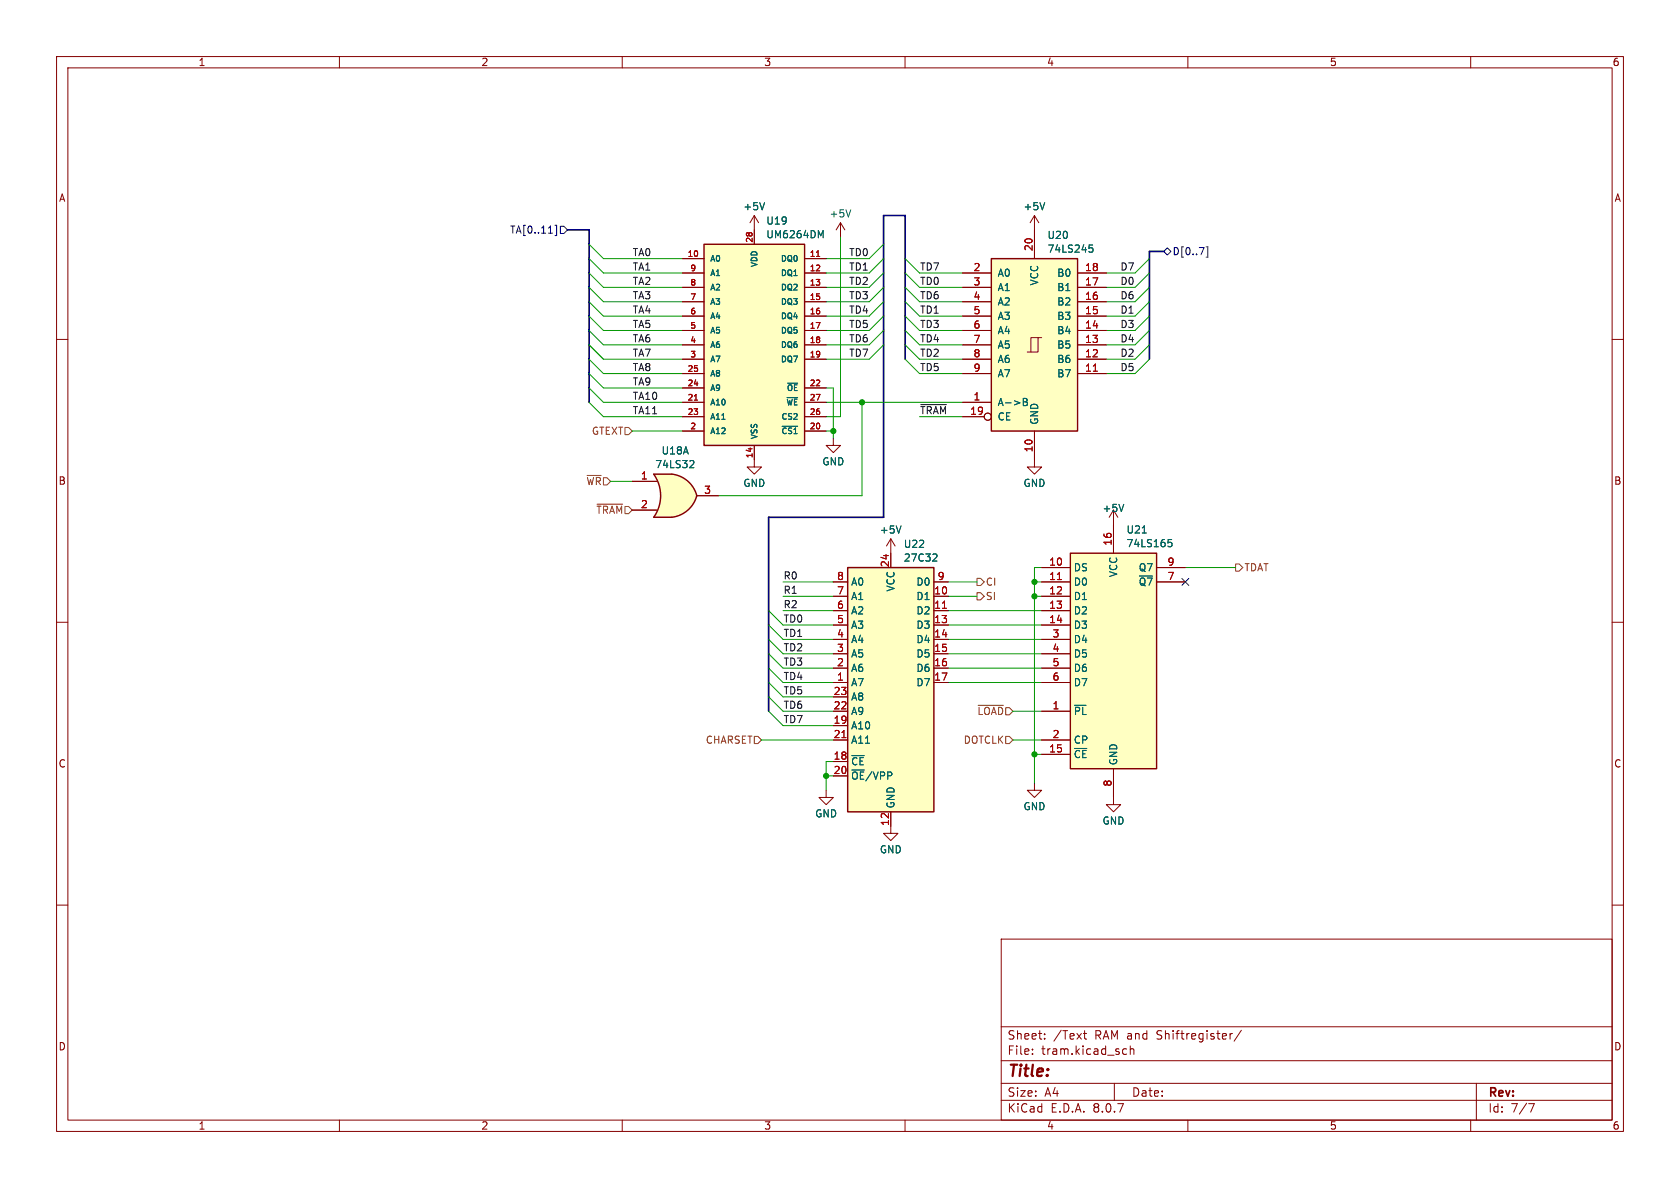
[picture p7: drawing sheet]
<svg xmlns="http://www.w3.org/2000/svg" width="297mm" height="210mm" viewBox="0 0 297 210" stroke-linecap="round" stroke-linejoin="round" font-family="sans-serif">
<g fill="none" stroke="#840000" stroke-width=".18">
<path d="M10 10h277v190h-277zM12 12h273v186h-273zM60 10v2M110 10v2M160 10v2M210 10v2M260 10v2M10 60h2M285 60h2M10 110h2M285 110h2M10 160h2"/>
<path d="M177 166h108v32h-108zM285 160h2M60 198v2M110 198v2M160 198v2M177 194.5h108M177 191.5h108M177 187.5h108M177 181.5h108M182.5 186.3v.1M182.5 185.5v.1M184.7 183.6v.1"/>
<path d="M184.7 182.8v.1M191.5 182.7h.6M191.7 182.2v1.3l.4 .2M197 191.5v3M198.6 186.3h.6M198.6 185.5h.6M199.8 185.5l.2-.1 .4 .1 .1 .9M199.8 184.9v1.5M210 198v2M217.5 182.7v1M217.9 182.7l-.3 .1-.1 .2M219.5 182.1l-1.3 2"/>
<path d="M260 198v2M261 191.5v6.5M270.2 195.1h1l-.6 1.5"/>
</g>
<path d="M118.2 86.3l5 1.3a5.2 5.2 0 0 1-4.4 3.8z" fill="#ffffc2" stroke="#ffffc2" stroke-width=".18"/>
<path d="M115.6 91.4h3.1M115.6 83.8h3.1" fill="none" stroke="#ffffc2" stroke-width=".18"/>
<path d="M115.6 83.8h3.1v7.6h-3.1a6.7 6.7 0 0 0 0-7.6z" fill="#ffffc2"/>
<path d="M118.8 83.8a5.1 5.1 0 0 1 4.4 3.8l-5 1.3z" fill="#ffffc2" stroke="#ffffc2" stroke-width=".18"/>
<path d="M118.8 83.8a5.1 5.1 0 0 1 4.4 3.8 5.2 5.2 0 0 1-4.5 3.8h-3.1a6.6 6.6 0 0 0 0-7.6h3.1" fill="none" stroke="#840000" stroke-width=".25"/>
<path d="M111.8 85.1h4.3M111.8 90.2h4.3M123.2 87.6h3.8M157.5 95.3l-.8 1.2M157.5 95.3v2.5M157.5 95.3l.7 1.2" fill="none" stroke="#840000" stroke-width=".18"/>
<path d="M122.1 81.4l.5 .1 .1 .3-.8 .9h.8M159.3 93l-.4 1.2" fill="none" stroke="#006464" stroke-width=".18"/>
<path d="M149.9 100.3h15.2v43.2h-15.2z" fill="#ffffc2"/>
<path d="M149.9 100.3h15.2v43.2h-15.2z" fill="none" stroke="#840000" stroke-width=".25"/>
<g fill="none" stroke="#840000" stroke-width=".18">
<path d="M157.5 97.8v2.5M147.3 105.4h2.6M147.3 108h2.6M147.3 110.5h2.6M147.3 113h2.6M147.3 115.6h2.6M147.3 118.1h2.6M147.3 102.9h2.6M165.1 105.4h2.5M165.1 108h2.5M165.1 110.5h2.5M165.1 113h2.5"/>
<path d="M165.1 115.6h2.5M165.1 118.1h2.5M165.1 102.9h2.5M147.3 120.7h2.6M147.3 134.6h2.6M147.3 128.3h2.6M147.3 137.2h2.6M147.3 130.8h2.6M147.3 125.7h2.6M147.3 123.2h2.6M165.1 120.7h2.5M182.9 138.4v1.3h1.2l-1.2 1.3-1.3-1.3h1.3"/>
<path d="M157.5 143.5v2.6M196.8 141v1.2h1.3l-1.3 1.3-1.2-1.3h1.2"/>
</g>
<path d="M166.6 107.5h.7M148.8 130.4h.8" fill="none" stroke="#a90000" stroke-width=".18"/>
<path d="M165.4 97.9l.3 .3-.1 .3-.7 .7h.8" fill="none" stroke="#006464" stroke-width=".18"/>
<path d="M189.2 97.8h15.3v38.1h-15.3z" fill="#ffffc2"/>
<path d="M189.2 97.8h15.3v38.1h-15.3z" fill="none" stroke="#840000" stroke-width=".25"/>
<g fill="none" stroke="#840000" stroke-width=".18">
<path d="M148.6 39.4l-.8 1.2M148.6 39.4v2.5M148.6 39.4l.8 1.2M182.9 81.3v1.3h1.2l-1.2 1.2-1.3-1.2h1.3M196.8 90.2v7.6M196.8 90.2l-.7 1.2M196.8 90.2l.8 1.2M184.1 100.3h5.1M184.1 102.9h5.1M184.1 105.4h5.1M184.1 108h5.1M184.1 110.5h5.1"/>
<path d="M184.1 113h5.1M184.1 115.6h5.1M184.1 118.1h5.1M204.5 100.3h5M204.5 102.9h5M146 139.7v1.3h1.3l-1.3 1.2-1.2-1.2h1.2M184.1 125.7h5.1M184.1 133.4h5.1M184.1 130.8h5.1M184.1 120.7h5.1M196.8 135.9v5.1M157.5 146.1v1.2h1.2l-1.2 1.3-1.3-1.3h1.3"/>
</g>
<path d="M150.4 37.1l-.4 1.3M198.7 89.2l-.5 1.2M201.9 94.2h.8M206.5 95.4h.6M206.7 95.9h.3l.2 .2-.1 .5h-.4M190 124.7h2" fill="none" stroke="#006464" stroke-width=".18"/>
<path d="M186.9 102.5h.8" fill="none" stroke="#a90000" stroke-width=".18"/>
<path d="M175.3 45.7h15.2v30.5h-15.2z" fill="#ffffc2"/>
<g fill="none" stroke="#840000" stroke-width=".18">
<path d="M133.3 38.1l-.7 1.3M133.3 38.1v2.5M133.3 38.1l.8 1.3M182.9 38.1v7.6M182.9 38.1l-.8 1.3M182.9 38.1l.7 1.3M170.2 58.4h5.1M170.2 55.9h5.1M170.2 53.3h5.1M170.2 50.8h5.1M170.2 48.3h5.1M183.5 59.7h-1.3v2.5"/>
<path d="M184.1 59.7h-.6v2.5h-1.9M190.5 58.4h5.1M190.5 55.9h5.1M190.5 53.3h5.1M190.5 50.8h5.1M190.5 48.3h5.1M147.3 77.5v1.2h1.3l-1.3 1.3-1.3-1.3h1.3M170.2 71.1h5.1M170.2 66h5.1M170.2 63.5h5.1M170.2 61h5.1M170.2 73.7h3.8"/>
<path d="M182.9 76.2v5.1M190.5 66h5.1M190.5 63.5h5.1M190.5 61h5.1"/>
<circle cx="174.6" cy="73.7" r=".63"/>
</g>
<path d="M175.3 45.7h15.2v30.5h-15.2z" fill="none" stroke="#840000" stroke-width=".25"/>
<path d="M135.2 35.8l-.5 1.3M184.7 35.8l-.4 1.3M192.6 43.3h.6M192.7 43.8h.3l.2 .2-.1 .5-.4 .1M180.9 70.4h.4l.3 .3-.3 .3 .3 .2v.3l-.2 .2h-.5zM180.9 71h.4" fill="none" stroke="#006464" stroke-width=".18"/>
<path d="M193.3 65.6h.7" fill="none" stroke="#a90000" stroke-width=".18"/>
<path d="M124.5 43.2h17.7v35.5h-17.7z" fill="#ffffc2"/>
<path d="M124.5 43.2h17.7v35.5h-17.7z" fill="none" stroke="#840000" stroke-width=".25"/>
<g fill="none" stroke="#840000" stroke-width=".18">
<path d="M120.6 45.7h3.9M120.6 48.3h3.9M120.6 50.8h3.9M120.6 53.3h3.9M120.6 55.9h3.9M120.6 58.4h3.9M133.3 40.6v2.6M142.2 45.7h3.8M142.2 48.3h3.8M142.2 50.8h3.8M142.2 53.3h3.8M142.2 55.9h3.8"/>
<path d="M142.2 58.4h3.8M170.2 48.3h5.1M170.2 50.8h5.1M170.2 53.3h5.1M170.2 55.9h5.1M170.2 58.4h5.1M182.9 40.6v5.1M190.5 48.3h5.1M190.5 50.8h5.1M190.5 53.3h5.1M190.5 55.9h5.1M190.5 58.4h5.1"/>
<path d="M120.6 61h3.9M120.6 63.5h3.9M120.6 76.2h3.9M120.6 71.1h3.9M120.6 68.6h3.9M120.6 73.7h3.9M120.6 66h3.9M133.3 78.7v3.9h1.3l-1.3 1.2-1.2-1.2h1.2M142.2 61h3.8M142.2 63.5h3.8M142.2 76.2h3.8M142.2 71.1h3.8"/>
<path d="M142.2 68.6h3.8M142.2 73.7h3.8M170.2 61h5.1M170.2 63.5h5.1M170.2 71.1h5.1M170.2 73.7h3.8M170.2 66h5.1M182.9 76.2v5.1M190.5 61h5.1M190.5 63.5h5.1M190.5 66h5.1M111.8 85.1h4.3"/>
<path d="M111.8 90.2h4.3M123.2 87.6h3.8M157.5 97.8v2.5M196.8 92.7v5.1M147.3 102.9h2.6M147.3 105.4h2.6M147.3 108h2.6M147.3 110.5h2.6M147.3 113h2.6M147.3 115.6h2.6M147.3 118.1h2.6M165.1 102.9h2.5"/>
<path d="M165.1 105.4h2.5M165.1 108h2.5M165.1 110.5h2.5M165.1 113h2.5M165.1 115.6h2.5M165.1 118.1h2.5M184.1 100.3h5.1M184.1 102.9h5.1M184.1 105.4h5.1M184.1 108h5.1M184.1 110.5h5.1M184.1 113h5.1"/>
<path d="M184.1 115.6h5.1M184.1 118.1h5.1M204.5 100.3h5M204.5 102.9h5M147.3 125.7h2.6M147.3 130.8h2.6M147.3 120.7h2.6M147.3 134.6h2.6M147.3 128.3h2.6M147.3 137.2h2.6M147.3 123.2h2.6M165.1 120.7h2.5"/>
<path d="M184.1 125.7h5.1M184.1 133.4h5.1M184.1 130.8h5.1M184.1 120.7h5.1M196.8 135.9v5.1M157.5 143.5v2.6"/>
<circle cx="174.6" cy="73.7" r=".63"/>
</g>
<path d="M144.3 45.3h.6M122.7 70.7h.6M193.3 65.6h.7M166.6 107.5h.7M186.9 102.5h.8M148.8 130.4h.8" fill="none" stroke="#a90000" stroke-width=".18"/>
<g fill="none" stroke="#006464" stroke-width=".18">
<path d="M135.2 35.8l-.5 1.3M184.7 35.8l-.4 1.3M145.1 41.7l.4-.9v1.2M192.6 43.3h.6M192.7 43.8h.3l.2 .2-.1 .5-.4 .1M138.3 75.4h2.7M139.1 70.3h1.9M139.2 67.7h1.8M180.9 70.4h.4l.3 .3-.3 .3 .3 .2v.3l-.2 .2h-.5zM180.9 71h.4M122.1 81.4l.5 .1 .1 .3-.8 .9h.8M159.3 93l-.4 1.2"/>
<path d="M165.4 97.9l.3 .3-.1 .3-.7 .7h.8M198.7 89.2l-.5 1.2M201.9 94.2h.8M206.5 95.4h.6M206.7 95.9h.3l.2 .2-.1 .5h-.4M190 124.7h2"/>
</g>
<path d="M98.1 39.8h.3v1.8h-.3M99.1 40h.6l.6 .6-.6 .7h-.6zM205.7 44.5l.7-.7 .6 .7-.6 .6zM213.2 43.6h.3v1.9h-.3M208.9 102.3l1.3 1.2M210.2 102.3l-1.3 1.2" fill="none" stroke="#000084" stroke-width=".18"/>
<path d="M110.5 75.6h.6l.7 .6-.7 .6h-.6zM103.8 84h2.5M105.5 89.1h4.6M218.4 99.7h.7l.6 .6-.6 .7h-.7zM172.7 104.8h.7l.6 .6-.6 .6h-.7zM172.7 102.2h.7l.6 .7-.6 .6h-.7zM133.3 130.2h.7l.6 .6-.6 .6h-.7zM172.9 124.7h4.5M177.8 130.2h.6l.7 .6-.7 .6h-.6z" fill="none" stroke="#725600" stroke-width=".18"/>
<path d="M162.8 71.5h4.5" fill="none" stroke="#0f0f0f" stroke-width=".18"/>
<path d="M100.3 40.6h3.8v30.5M205.7 44.5h-2.5v19M160 63.5v-25.4h-3.8v53.3h-20.3v34.3" fill="none" stroke="#000084" stroke-width=".3"/>
<g fill="none" stroke="#009600" stroke-width=".18">
<path d="M104.1 45.7l2.6 2.6h13.9M104.1 50.8l2.6 2.5h13.9M104.1 48.3l2.6 2.5h13.9M104.1 53.3l2.6 2.6h13.9M104.1 58.4l2.6 2.6h13.9M104.1 43.2l2.6 2.5h13.9M104.1 55.9l2.6 2.5h13.9M148.6 41.9v31.8h-2.6M156.2 45.7l-2.5 2.6h-7.7M156.2 50.8l-2.5 2.5h-7.7M156.2 48.3l-2.5 2.5h-7.7M156.2 53.3l-2.5 2.6h-7.7"/>
<path d="M156.2 58.4l-2.5 2.6h-7.7M156.2 43.2l-2.5 2.5h-7.7M156.2 55.9l-2.5 2.5h-7.7M160 45.7l2.6 2.6h7.6M160 50.8l2.6 2.5h7.6M160 48.3l2.6 2.5h7.6M160 53.3l2.6 2.6h7.6M160 58.4l2.6 2.6h7.6M160 55.9l2.6 2.5h7.6M203.2 45.7l-2.5 2.6h-5.1M203.2 50.8l-2.5 2.5h-5.1M203.2 48.3l-2.5 2.5h-5.1"/>
<path d="M203.2 53.3l-2.5 2.6h-5.1M203.2 58.4l-2.5 2.6h-5.1M203.2 55.9l-2.5 2.5h-5.1M104.1 68.6l2.6 2.5h13.9M104.1 63.5l2.6 2.5h13.9M104.1 61l2.6 2.5h13.9M104.1 71.1l2.6 2.6h13.9M104.1 66l2.6 2.6h13.9M111.8 76.2h8.8M146 71.1h24.2M146 68.6h1.3v8.9M146 76.2h1.3"/>
<path d="M152.4 71.1v16.5h-25.4M156.2 61l-2.5 2.5h-7.7M160 63.5l2.6 2.5h7.6M160 61l2.6 2.5h7.6M162.6 73.7h7.6M203.2 63.5l-2.5 2.5h-5.1M203.2 61l-2.5 2.5h-5.1M107.9 85.1h3.9M135.9 110.5l2.5 2.5h8.9M135.9 108l2.5 2.5h8.9M135.9 115.6l2.5 2.5h8.9M135.9 118.1l2.5 2.6h8.9"/>
<path d="M135.9 113l2.5 2.6h8.9M138.4 108h8.9M138.4 102.9h8.9M138.4 105.4h8.9M167.6 113h16.5M167.6 108h16.5M167.6 102.9h5.1M167.6 105.4h5.1M167.6 110.5h16.5M167.6 118.1h16.5M167.6 115.6h16.5M182.9 102.9h1.2"/>
<path d="M182.9 105.4h1.2M184.1 100.3h-1.2v38.1M209.5 100.3h8.9M134.6 130.8h12.7M135.9 123.2l2.5 2.5h8.9M135.9 120.7l2.5 2.5h8.9M135.9 125.7l2.5 2.6h8.9M146 137.2h1.3M147.3 134.6h-1.3v5.1M167.6 120.7h16.5M179.1 125.7h5M179.1 130.8h5"/>
<path d="M182.9 133.4h1.2"/>
</g>
<g fill="#009600" stroke="#009600" stroke-width=".18">
<circle cx="182.9" cy="105.4" r=".46"/>
<circle cx="146" cy="137.2" r=".46"/>
<circle cx="182.9" cy="102.9" r=".46"/>
<circle cx="182.9" cy="133.4" r=".46"/>
<circle cx="147.3" cy="76.2" r=".46"/>
<circle cx="152.4" cy="71.1" r=".46"/>
</g>
<text font-size="2.8" fill="#840000" x="178" y="190.9">Title:</text>
<g font-size="2.1" fill="#840000">
<text x="178" y="184">Sheet:</text>
<text x="186.2" y="184">/Text</text>
<text x="193.6" y="184">RAM and</text>
<text x="204.8" y="184">Shiftregister/</text>
<text x="178" y="186.7">File:</text>
<text x="184.1" y="186.7">tram.kicad_sch</text>
<text x="178" y="196.9">KiCad</text>
<text x="178" y="194.1">Size:</text>
<text x="184.7" y="194.1">A4</text>
<text x="185.7" y="196.9">E.D.A.</text>
<text x="193.3" y="196.9">8.0.7</text>
<text x="200" y="194.1">Date:</text>
<text x="263" y="194.3">Rev:</text>
<text x="263" y="196.9">Id:</text>
<text x="267.1" y="196.9">7/7</text>
</g>
<g font-size="1.8" fill="#840000">
<text x="35" y="11.9">1</text>
<text x="85" y="11.9">2</text>
<text x="135" y="11.9">3</text>
<text x="185" y="11.9">4</text>
<text x="235" y="11.9">5</text>
<text x="285" y="11.9">6</text>
<text x="10.3" y="35.9">A</text>
<text x="285.3" y="35.9">A</text>
<text x="10.3" y="85.9">B</text>
<text x="285.3" y="85.9">B</text>
<text x="10.3" y="135.9">C</text>
<text x="285.3" y="135.9">C</text>
<text x="10.3" y="185.9">D</text>
<text x="285.3" y="185.9">D</text>
<text x="35" y="199.9">1</text>
<text x="85" y="199.9">2</text>
<text x="135" y="199.9">3</text>
<text x="185" y="199.9">4</text>
<text x="235" y="199.9">5</text>
<text x="285" y="199.9">6</text>
</g>
<g font-size="1.8" fill="#000084">
<text x="90.1" y="41.5">TA[0..11]</text>
<text x="207.2" y="45.3">D[0..7]</text>
</g>
<g font-size="1.8" fill="#006464">
<text x="131.3" y="37.4">+5V</text>
<text x="135.4" y="39.9">U19</text>
<text x="146.6" y="38.6">+5V</text>
<text x="180.8" y="37.4">+5V</text>
<text x="135.4" y="42.3">UM6264DM</text>
<text x="185.1" y="42.4">U20</text>
<text x="185.1" y="44.9">74LS245</text>
<text x="176.3" y="49.1">A0</text>
<text x="176.3" y="51.7">A1</text>
<text x="183.7" y="50.6" transform="rotate(-90 183.7 50.6)">VCC</text>
<text x="186.8" y="51.7">B1</text>
<text x="186.8" y="49.1">B0</text>
<text x="176.3" y="54.2">A2</text>
<text x="176.3" y="56.7">A3</text>
<text x="176.3" y="59.3">A4</text>
<text x="186.8" y="59.3">B4</text>
<text x="186.8" y="56.7">B3</text>
<text x="186.8" y="54.2">B2</text>
<text x="176.3" y="61.8">A5</text>
<text x="176.3" y="64.4">A6</text>
<text x="186.8" y="64.4">B6</text>
<text x="186.8" y="61.8">B5</text>
<text x="176.3" y="72">A-&gt;B</text>
<text x="176.3" y="66.9">A7</text>
<text x="186.8" y="66.9">B7</text>
<text x="176.3" y="74.5">CE</text>
<text x="183.7" y="75.2" transform="rotate(-90 183.7 75.2)">GND</text>
<text x="115.7" y="83">74LS32</text>
<text x="116.9" y="80.5">U18A</text>
<text x="145.3" y="82.5">GND</text>
<text x="131.3" y="86.3">GND</text>
<text x="180.8" y="86.3">GND</text>
<text x="155.4" y="94.5">+5V</text>
<text x="194.8" y="90.7">+5V</text>
<text x="199.1" y="94.5">U21</text>
<text x="159.7" y="97">U22</text>
<text x="159.7" y="99.5">27C32</text>
<text x="189.7" y="101.2">DS</text>
<text x="199.1" y="96.9">74LS165</text>
<text x="201.2" y="101.2">Q7</text>
<text x="150.4" y="106.3">A1</text>
<text x="150.4" y="103.7">A0</text>
<text x="158.3" y="104.7" transform="rotate(-90 158.3 104.7)">VCC</text>
<text x="161.9" y="106.3">D1</text>
<text x="161.9" y="103.7">D0</text>
<text x="189.7" y="103.7">D0</text>
<text x="189.7" y="106.3">D1</text>
<text x="197.7" y="102.1" transform="rotate(-90 197.7 102.1)">VCC</text>
<text x="201.2" y="103.7">~{Q7}</text>
<text x="150.4" y="113.9">A4</text>
<text x="150.4" y="111.4">A3</text>
<text x="150.4" y="108.8">A2</text>
<text x="161.9" y="108.8">D2</text>
<text x="161.9" y="111.4">D3</text>
<text x="161.9" y="113.9">D4</text>
<text x="189.7" y="108.8">D2</text>
<text x="189.7" y="111.4">D3</text>
<text x="189.7" y="113.9">D4</text>
<text x="150.4" y="119">A6</text>
<text x="150.4" y="116.4">A5</text>
<text x="161.9" y="116.4">D5</text>
<text x="161.9" y="119">D6</text>
<text x="189.7" y="116.4">D5</text>
<text x="189.7" y="119">D6</text>
<text x="150.4" y="121.5">A7</text>
<text x="150.4" y="124.1">A8</text>
<text x="161.9" y="121.5">D7</text>
<text x="189.7" y="121.5">D7</text>
<text x="150.4" y="129.1">A10</text>
<text x="150.4" y="131.7">A11</text>
<text x="150.4" y="126.6">A9</text>
<text x="189.7" y="126.6">~{PL}</text>
<text x="189.7" y="131.7">CP</text>
<text x="150.4" y="135.5">~{CE}</text>
<text x="189.7" y="134.2">~{CE}</text>
<text x="197.7" y="135.4" transform="rotate(-90 197.7 135.4)">GND</text>
<text x="150.4" y="138">~{OE}/VPP</text>
<text x="158.3" y="143" transform="rotate(-90 158.3 143)">GND</text>
<text x="180.8" y="143.4">GND</text>
<text x="144" y="144.7">GND</text>
<text x="194.8" y="146">GND</text>
<text x="155.4" y="151">GND</text>
</g>
<g font-size="1.8" fill="#0f0f0f">
<text x="111.8" y="45.4">TA0</text>
<text x="111.8" y="47.9">TA1</text>
<text x="150" y="47.9">TD1</text>
<text x="150" y="45.4">TD0</text>
<text x="162.6" y="47.9">TD7</text>
<text x="198" y="47.9">D7</text>
<text x="111.8" y="53">TA3</text>
<text x="111.8" y="50.5">TA2</text>
<text x="150" y="50.5">TD2</text>
<text x="150" y="53">TD3</text>
<text x="162.6" y="50.5">TD0</text>
<text x="162.6" y="53">TD6</text>
<text x="198" y="53">D6</text>
<text x="198" y="50.5">D0</text>
<text x="111.8" y="58.1">TA5</text>
<text x="111.8" y="55.5">TA4</text>
<text x="150" y="55.5">TD4</text>
<text x="150" y="58.1">TD5</text>
<text x="162.6" y="58.1">TD3</text>
<text x="162.6" y="55.5">TD1</text>
<text x="198" y="58.1">D3</text>
<text x="198" y="55.5">D1</text>
<text x="111.8" y="63.2">TA7</text>
<text x="111.8" y="65.7">TA8</text>
<text x="111.8" y="60.6">TA6</text>
<text x="150" y="60.6">TD6</text>
<text x="150" y="63.2">TD7</text>
<text x="162.6" y="63.2">TD2</text>
<text x="162.6" y="60.6">TD4</text>
<text x="162.6" y="65.7">TD5</text>
<text x="198" y="60.6">D4</text>
<text x="198" y="65.7">D5</text>
<text x="198" y="63.2">D2</text>
<text x="111.8" y="68.2">TA9</text>
<text x="111.8" y="70.8">TA10</text>
<text x="111.8" y="73.3">TA11</text>
<text x="162.6" y="73.3">~{TRAM}</text>
<text x="138.4" y="102.5">R0</text>
<text x="138.4" y="105.1">R1</text>
<text x="138.4" y="107.6">R2</text>
<text x="138.4" y="112.7">TD1</text>
<text x="138.4" y="110.1">TD0</text>
<text x="138.4" y="115.2">TD2</text>
<text x="138.4" y="117.8">TD3</text>
<text x="138.4" y="125.4">TD6</text>
<text x="138.4" y="120.3">TD4</text>
<text x="138.4" y="122.8">TD5</text>
<text x="138.4" y="127.9">TD7</text>
</g>
<g font-size="1.8" fill="#a90000">
<text x="182.6" y="44.5" transform="rotate(-90 182.6 44.5)">20</text>
<text x="172" y="48">2</text>
<text x="172" y="50.5">3</text>
<text x="172" y="53.1">4</text>
<text x="191.7" y="53.1">16</text>
<text x="191.7" y="50.5">17</text>
<text x="191.7" y="48">18</text>
<text x="172" y="55.6">5</text>
<text x="172" y="58.2">6</text>
<text x="191.7" y="58.2">14</text>
<text x="191.7" y="55.6">15</text>
<text x="172" y="60.7">7</text>
<text x="172" y="63.2">8</text>
<text x="172" y="65.8">9</text>
<text x="191.7" y="65.8">11</text>
<text x="191.7" y="63.2">12</text>
<text x="191.7" y="60.7">13</text>
<text x="172" y="70.9">1</text>
<text x="171.4" y="73.4">19</text>
<text x="182.6" y="80.1" transform="rotate(-90 182.6 80.1)">10</text>
<text x="113.2" y="84.8">1</text>
<text x="113.2" y="89.9">2</text>
<text x="124.4" y="87.4">3</text>
<text x="157.2" y="100.4" transform="rotate(-90 157.2 100.4)">24</text>
<text x="185.4" y="100.1">10</text>
<text x="196.6" y="96.6" transform="rotate(-90 196.6 96.6)">16</text>
<text x="206.3" y="100.1">9</text>
<text x="147.9" y="107.7">6</text>
<text x="147.9" y="105.2">7</text>
<text x="147.9" y="102.6">8</text>
<text x="165.1" y="105.2">10</text>
<text x="165.1" y="107.7">11</text>
<text x="165.7" y="102.6">9</text>
<text x="185.4" y="102.6">11</text>
<text x="185.4" y="105.2">12</text>
<text x="185.4" y="107.7">13</text>
<text x="206.3" y="102.6">7</text>
<text x="147.9" y="112.8">4</text>
<text x="147.9" y="110.2">5</text>
<text x="165.1" y="110.2">13</text>
<text x="165.1" y="112.8">14</text>
<text x="185.4" y="110.2">14</text>
<text x="186" y="112.8">3</text>
<text x="147.9" y="117.9">2</text>
<text x="147.9" y="115.3">3</text>
<text x="165.1" y="115.3">15</text>
<text x="165.1" y="117.9">16</text>
<text x="186" y="115.3">4</text>
<text x="186" y="117.9">5</text>
<text x="147.3" y="125.5">22</text>
<text x="147.3" y="122.9">23</text>
<text x="147.9" y="120.4">1</text>
<text x="165.1" y="120.4">17</text>
<text x="186" y="125.5">1</text>
<text x="186" y="120.4">6</text>
<text x="147.3" y="128">19</text>
<text x="147.3" y="130.6">21</text>
<text x="186" y="130.6">2</text>
<text x="147.3" y="134.4">18</text>
<text x="147.3" y="136.9">20</text>
<text x="185.4" y="133.1">15</text>
<text x="196.6" y="139.1" transform="rotate(-90 196.6 139.1)">8</text>
<text x="157.2" y="146.1" transform="rotate(-90 157.2 146.1)">12</text>
</g>
<g font-size="1.8" fill="#725600">
<text x="104.5" y="77.1">GTEXT</text>
<text x="103.6" y="86">~{WR}</text>
<text x="105.3" y="91">~{TRAM}</text>
<text x="219.9" y="101.2">TDAT</text>
<text x="174.2" y="106.3">SI</text>
<text x="174.2" y="103.7">CI</text>
<text x="124.7" y="131.7">CHARSET</text>
<text x="170.3" y="131.7">DOTCLK</text>
<text x="172.7" y="126.6">~{LOAD}</text>
</g>
<g font-size="1.4" fill="#a90000">
<text x="121.5" y="45.5">10</text>
<text x="133.1" y="43" transform="rotate(-90 133.1 43)">28</text>
<text x="143.1" y="45.5">11</text>
<text x="121.9" y="53.1">7</text>
<text x="121.9" y="50.5">8</text>
<text x="121.9" y="48">9</text>
<text x="143.1" y="48">12</text>
<text x="143.1" y="50.5">13</text>
<text x="143.1" y="53.1">15</text>
<text x="121.9" y="58.2">5</text>
<text x="121.9" y="55.6">6</text>
<text x="143.1" y="55.6">16</text>
<text x="143.1" y="58.2">17</text>
<text x="121.5" y="65.8">25</text>
<text x="121.9" y="63.2">3</text>
<text x="121.9" y="60.7">4</text>
<text x="143.1" y="60.7">18</text>
<text x="143.1" y="63.2">19</text>
<text x="121.5" y="70.9">21</text>
<text x="121.5" y="68.3">24</text>
<text x="143.1" y="68.3">22</text>
<text x="143.1" y="70.9">27</text>
<text x="121.5" y="73.4">23</text>
<text x="121.9" y="75.9">2</text>
<text x="143.1" y="75.9">20</text>
<text x="143.1" y="73.4">26</text>
<text x="133.1" y="81.1" transform="rotate(-90 133.1 81.1)">14</text>
</g>
<g font-size="1.4" fill="#006464">
<text x="125.5" y="46.5">A0</text>
<text x="134.1" y="47.4" transform="rotate(-90 134.1 47.4)">VDD</text>
<text x="137.9" y="46.5">DQ0</text>
<text x="125.5" y="51.5">A2</text>
<text x="125.5" y="49">A1</text>
<text x="137.9" y="49">DQ1</text>
<text x="137.9" y="51.5">DQ2</text>
<text x="125.5" y="59.2">A5</text>
<text x="125.5" y="56.6">A4</text>
<text x="125.5" y="54.1">A3</text>
<text x="137.9" y="54.1">DQ3</text>
<text x="137.9" y="56.6">DQ4</text>
<text x="137.9" y="59.2">DQ5</text>
<text x="125.5" y="64.2">A7</text>
<text x="125.5" y="61.7">A6</text>
<text x="137.9" y="61.7">DQ6</text>
<text x="137.9" y="64.2">DQ7</text>
<text x="125.5" y="71.9">A10</text>
<text x="125.5" y="69.3">A9</text>
<text x="125.5" y="66.8">A8</text>
<text x="138.9" y="71.9">~{WE}</text>
<text x="139" y="69.3">~{OE}</text>
<text x="125.5" y="76.9">A12</text>
<text x="125.5" y="74.4">A11</text>
<text x="134.1" y="77.7" transform="rotate(-90 134.1 77.7)">VSS</text>
<text x="138" y="76.9">~{CS1}</text>
<text x="138" y="74.4">CS2</text>
</g>
</svg>
